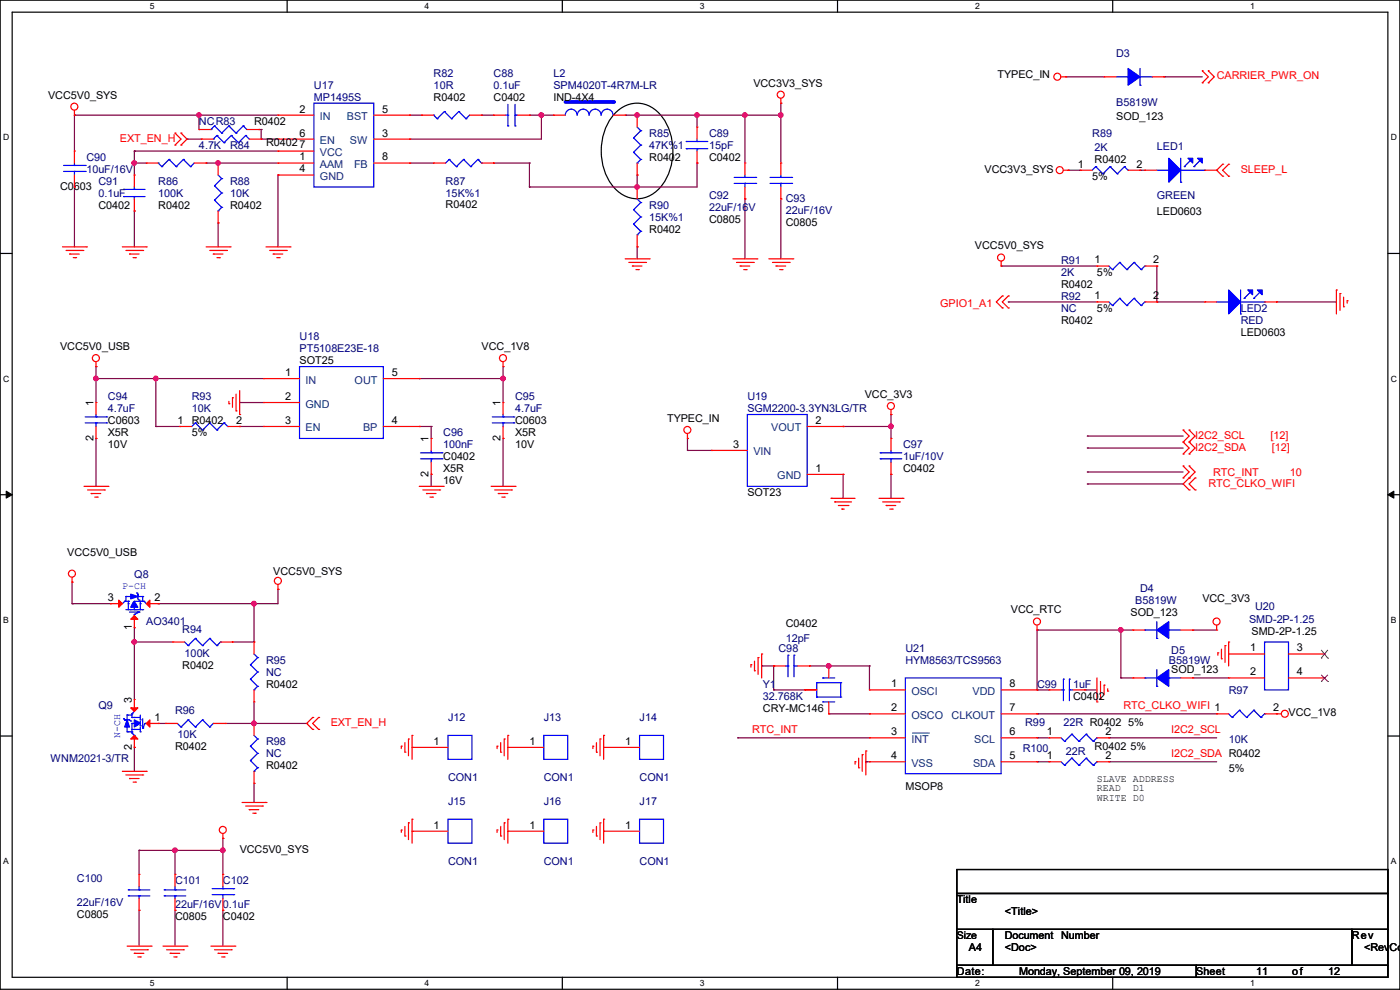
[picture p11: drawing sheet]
<svg xmlns="http://www.w3.org/2000/svg" width="297mm" height="210mm" viewBox="0 0 297 210" stroke-linecap="round" stroke-linejoin="round" font-family="sans-serif">
<path d="M0 0h297v209.8h-297zM2.6 2.6h291.8v204.7h-291.8z" fill="none" stroke="#000" stroke-width=".25"/>
<g fill="#fff">
<path d="M31.7 .3h1v2h-1z"/>
<path d="M31.7 207.6h1v1.9h-1z"/>
</g>
<path d="M60.9 0v2.6M60.9 207.3v2.5" fill="none" stroke="#000" stroke-width=".25"/>
<g fill="#fff">
<path d="M90.1 .3h1v2h-1z"/>
<path d="M90.1 207.6h1v1.9h-1z"/>
</g>
<path d="M119.3 0v2.6M119.3 207.3v2.5" fill="none" stroke="#000" stroke-width=".25"/>
<g fill="#fff">
<path d="M148.5 .3h.9v2h-.9z"/>
<path d="M148.5 207.6h.9v1.9h-.9z"/>
</g>
<path d="M177.7 0v2.6M177.7 207.3v2.5" fill="none" stroke="#000" stroke-width=".25"/>
<g fill="#fff">
<path d="M206.8 .3h1v2h-1z"/>
<path d="M206.8 207.6h1v1.9h-1z"/>
</g>
<path d="M236.1 0v2.6M236.1 207.3v2.5" fill="none" stroke="#000" stroke-width=".25"/>
<g fill="#fff">
<path d="M265.2 .3h1v2h-1z"/>
<path d="M265.2 207.6h1v1.9h-1z"/>
<path d="M.7 28.2h1.2v1.9h-1.2z"/>
<path d="M295.1 28.2h1.2v1.9h-1.2z"/>
<path d="M.7 79.3h1.2v2h-1.2z"/>
<path d="M295.1 79.3h1.2v2h-1.2z"/>
</g>
<path d="M0 53.8h2.6M294.4 53.8h2.6" fill="none" stroke="#000" stroke-width=".25"/>
<g fill="#fff">
<path d="M.7 130.5h1.2v2h-1.2z"/>
<path d="M295.1 130.5h1.1v2h-1.1z"/>
</g>
<path d="M0 104.9h2.6M294.4 104.9h2.6" fill="none" stroke="#000" stroke-width=".25"/>
<path d="M1.3 104.2l1.3 .7-1.3 .8zM294.4 104.9l1.3-.7v1.5z" fill="#000" stroke="#000" stroke-width=".21"/>
<g fill="#fff">
<path d="M.7 181.7h1.2v2h-1.2z"/>
<path d="M295.1 181.7h1.1v2h-1.1z"/>
</g>
<path d="M130.5 24a6.3 6.3 0 0 1 10 .9 12.5 12.5 0 0 1-.7 15.2 6.3 6.3 0 0 1-10-.9 12.5 12.5 0 0 1 .7-15.2zM0 156.1h2.6M294.4 156.1h2.6M203 184.4h91.4v5.1h-91.4zM203 189.5h91.4v7.6h-91.4zM203 197.1h7.6v7.7h-7.6zM210.6 197.1h76.2v7.7h-76.2zM286.8 197.1h7.6v7.7h-7.6zM203 204.8h50.8v2.5h-50.8zM253.8 204.8h40.6v2.5h-40.6z" fill="none" stroke="#000" stroke-width=".25"/>
<g fill="none" stroke="#800040" stroke-width=".25">
<path d="M226.1 16.3h.1M226.1 16.3h8.1M246.9 16.3h.1M246.9 16.3h8.2M15.8 24.4h.1M15.8 39.7h.1M15.8 24.4v7.6M15.8 39.7v12.7M15.8 24.4h43.2M28.5 32h.1M28.5 34.6h.1M28.5 34.6h2.5"/>
<path d="M28.5 32h30.5M28.5 32v5.1M39.7 29.5h.1M39.7 29.5h3M42.2 24.4h.1M42.2 24.4v3.1M43.7 34.6h.1M43.7 34.6h15.3M46.3 34.6h.1M54.9 27.5h.1M54.9 27.5h.5M55.4 27.5h.1"/>
<path d="M55.4 29.5h.1M55.4 29.5h3.6M55.4 27.5v2M59 37.1h.1M59 37.1v15.3M86.9 34.6h.1M86.9 29.5h.1M86.9 24.4h.1M86.9 24.4h2.6M86.9 34.6h5.1M102.2 24.4h.1M102.2 24.4h2.5"/>
<path d="M104.7 34.6h.1M104.7 34.6h7.6M112.3 34.6h.1M112.3 39.7h.1M112.3 24.4h.1M112.3 24.4h5.1M112.3 34.6v5.1M114.9 24.4h.1M114.9 24.4v5.1h-28M132.6 24.4h.1M132.6 24.4h33.1M135.2 24.4h.1"/>
<path d="M135.2 37.1h.1M135.2 39.7h.1M135.2 37.1v2.6M147.9 24.4h.1M147.9 34.6h.1M147.9 34.6v5.1h-35.6M147.9 24.4v2.6M158 24.4h.1M158 24.4v10.2M165.7 24.4h.1M165.7 21.9h.1M165.7 21.9v12.7"/>
<path d="M226.6 36.1h.1M226.6 36.1h2.6M241.9 36.1h.1M241.9 36.1h1M28.5 44.7h.1M28.5 44.7v7.7M46.3 47.3h.1M46.3 47.3v5.1M135.2 52.4h.1M135.2 52.4v2.5M158 42.2h.1M158 42.2v12.7"/>
<path d="M165.7 42.2h.1M165.7 42.2v12.7M212.4 56.4h.1M212.4 56.4h20.3M245.4 56.4h.1M245.4 56.4v7.7M20.4 77.8h.1M20.4 77.8v7.6M106.7 77.8h.1M106.7 77.8v7.6M213.9 64.1h.1M213.9 64.1h18.8"/>
<path d="M245.4 64.1h.1M245.4 64.1h10.2M270.8 64.1h.1M270.8 64.1h12.7M20.4 80.3h.1M20.4 93h.1M20.4 93v10.2M20.4 80.3h35.5M33.1 90.5h.1M33.1 80.3h.1M33.1 90.5h5M33.1 80.3v10.2"/>
<path d="M50.8 90.5h.1M50.8 85.4h.1M50.8 90.5h5.1M50.8 85.4h5.1M88.9 90.5h.1M88.9 80.3h.1M88.9 90.5h2.6M88.9 80.3h17.8M91.5 90.5h.1M91.5 90.5v2.5M106.7 93h.1M106.7 80.3h.1"/>
<path d="M106.7 93v10.2M145.8 95.5h.1M145.8 93h.1M145.8 95.5h5.1M145.8 93v2.5M178.9 90.5h.1M178.9 90.5h10.1M189 87.9h.1M189 90.5h.1M189 87.9v5.1M230.7 92.5h.1M230.7 95h.1"/>
<path d="M230.7 92.5h20.3M230.7 95h20.3M91.5 100.6h.1M91.5 100.6v2.6M178.9 100.6h.1M178.9 100.6v5.1M189 100.6h.1M189 100.6v5.1M230.7 100.1h.1M230.7 102.7h.1M230.7 100.1h20.3M230.7 102.7h20.3"/>
<path d="M15.3 123.5h.1M15.3 128.1h.1M15.3 128.1h8.1M15.3 123.5v4.6M28.5 136.2h.1M28.5 133.1h.1M28.5 133.1v15.3M28.5 136.2h8.1M33.6 128.1h.1M49.3 136.2h.1M53.9 128.1h.1M53.9 128.1v8.1h-4.6"/>
<path d="M59 125h.1M59 125v3.1h-25.4M220 133.6h.1M220 133.6v12.7M220 133.6h20.3M237.8 133.6h.1M237.8 133.6v10.2M253 133.6h.1M253 133.6h5.1M28.5 158.5h.1M28.5 158.5v5.1M33.6 153.5h.1"/>
<path d="M33.6 153.5h1.5M47.8 153.5h17.3M53.9 153.5h.1M53.9 148.9v4.6M65.1 153.5h.1M156.5 156.5h.1M156.5 156.5h27.9M161.6 141.3h.1M161.6 141.3h2.5M164.1 146.3h.1M164.1 141.3h.1M164.1 146.3h6.6"/>
<path d="M164.1 141.3v5M171.7 141.3h.1M171.7 141.3h12.7M175.8 141.3h.1M175.8 151.4h.1M175.8 151.4h8.6M184.4 141.3h.1M184.4 141.3v5M220 146.3h.1M220 156.5h.1M220 151.4h.1M220 146.3h2.5"/>
<path d="M220 151.4h38.1M220 156.5h2.5M230.2 146.3h.1M230.2 146.3h2.5M235.2 156.5h.1M235.2 156.5h22.9M237.8 143.8h.1M237.8 143.8h2.5M253 143.8h.1M253 143.8h7.6M47.3 177.8h.1M47.3 177.8v7.7"/>
<path d="M53.9 166.2h.1M53.9 166.2v4M183.7 161.6h.1M183.7 161.6v.2M183.7 161.6h.7M220 161.6h.1M220 161.6h2.5M235.2 161.6h.1M235.2 161.6h22.9M29.5 193.1h.1M29.5 180.4h.1M29.5 180.4v5.1"/>
<path d="M29.5 193.1v7.6M29.5 180.4h17.8M37.1 193.1h.1M37.1 180.4h.1M37.1 180.4v5.1M37.1 193.1v7.6M47.3 193.1h.1M47.3 180.4h.1M47.3 193.1v7.6"/>
</g>
<g fill="#f0f" stroke="#f0f" stroke-width=".25">
<circle cx="47.3" cy="180.4" r=".49"/>
<circle cx="37.1" cy="180.4" r=".49"/>
<circle cx="42.2" cy="24.4" r=".49"/>
<circle cx="114.8" cy="24.4" r=".49"/>
<circle cx="135.1" cy="39.6" r=".49"/>
<circle cx="165.6" cy="24.4" r=".49"/>
<circle cx="135.1" cy="24.4" r=".49"/>
<circle cx="28.5" cy="34.6" r=".49"/>
<circle cx="158" cy="24.4" r=".49"/>
<circle cx="147.8" cy="24.4" r=".49"/>
<circle cx="46.2" cy="34.6" r=".49"/>
<circle cx="20.3" cy="80.3" r=".49"/>
<circle cx="106.7" cy="80.3" r=".49"/>
<circle cx="33" cy="80.3" r=".49"/>
<circle cx="53.9" cy="128" r=".49"/>
<circle cx="28.5" cy="136.2" r=".49"/>
<circle cx="53.9" cy="153.4" r=".49"/>
<circle cx="175.8" cy="141.2" r=".49"/>
<circle cx="237.8" cy="133.6" r=".49"/>
<circle cx="189" cy="90.4" r=".49"/>
</g>
<g fill="none" stroke="#f00" stroke-width=".25">
<path d="M225.1 16.3h1M226.1 16.3h.1M255.1 17.6h.1M255.1 15h.1M255.1 15l1.2 1.3-1.2 1.3M256.3 17.6h.1M256.3 15h.1M256.3 15l1.3 1.3-1.3 1.3M15.8 24.4h.1M15.8 23.4v1M37.1 30.8h.1M37.1 28.2h.1"/>
<path d="M37.1 28.2l1.3 1.3-1.3 1.3M38.4 28.2h.1M38.4 30.8h.1M38.4 28.2l1.3 1.3-1.3 1.3M165.7 21.9h.1M165.7 20.9v1M225.6 36.1h1M226.6 36.1h.1M259.4 37.4h.1M259.4 34.8h.1M259.4 34.8l-1.3 1.3 1.3 1.3M260.6 34.8h.1"/>
<path d="M260.6 37.4h.1M260.6 34.8l-1.2 1.3 1.2 1.3M13.3 52.4h5M14 53.1h3.6M14.8 53.9h.1M14.8 53.9h2M15.5 54.7h.5M16 54.7h.1M17.6 53.1h.1M18.3 52.4h.1M26 52.4h5M26.7 53.1h3.6"/>
<path d="M27.5 53.9h.1M27.5 53.9h2M28.2 54.7h.5M28.7 54.7h.1M30.3 53.1h.1M31 52.4h.1M43.7 52.4h5.1M44.5 53.1h3.5M45.3 53.9h.1M45.3 53.9h2M46 54.7h.5M46.5 54.7h.1"/>
<path d="M48 53.1h.1M48.8 52.4h.1M56.4 52.4h5.1M57.2 53.1h3.5M58 53.9h.1M58 53.9h2M58.7 54.7h.5M59.2 54.7h.1M60.7 53.1h.1M61.5 52.4h.1M132.6 54.9h5.1M133.4 55.7h3.5"/>
<path d="M134.2 56.4h.1M134.2 56.4h2M134.9 57.2h.5M135.4 57.2h.1M136.9 55.7h.1M137.7 54.9h.1M155.5 54.9h5.1M156.3 55.7h3.5M157 56.4h.1M157 56.4h2M157.8 57.2h.5M158.3 57.2h.1"/>
<path d="M159.8 55.7h.1M160.6 54.9h.1M163.1 54.9h5.1M163.9 55.7h3.5M164.6 56.4h.1M164.6 56.4h2.1M165.4 57.2h.5M165.9 57.2h.1M167.4 55.7h.1M168.2 54.9h.1M212.4 56.4h.1M212.4 55.4v1"/>
<path d="M20.4 77.8h.1M20.4 76.8v1M106.7 77.8h.1M106.7 76.8v1M212.6 65.3h.1M212.6 62.8h.1M212.6 62.8l-1.2 1.3 1.2 1.2M213.9 65.3h.1M213.9 62.8h.1M213.9 62.8l-1.3 1.3 1.3 1.2M283.5 61.5h.1M283.5 61.5v5.1"/>
<path d="M284.3 62.3h.1M284.3 62.3v3.5M285 65.1h.1M285 63v2.1M285.8 63.8h.1M285.8 63.8v.5M48.6 85.6h.1M48.6 85.1v.5M49.3 84.4h.1M49.3 84.4v2M50.1 87.2h.1M50.1 83.6v3.6"/>
<path d="M50.8 87.9h.1M50.8 82.8v5.1M145.8 93h.1M145.8 92v1M189 87.9h.1M189 86.9v1M251 98.8h.1M251 96.3h.1M251 93.8h.1M251 91.2h.1M251 98.8l1.3 1.3-1.3 1.3M251 93.8l1.3 1.2-1.3 1.3"/>
<path d="M251 91.2l1.3 1.3-1.3 1.3M252.3 98.8h.1M252.3 96.3h.1M252.3 93.8h.1M252.3 91.2h.1M252.3 98.8l1.2 1.3-2.5 2.6 1.3 1.2M252.3 93.8l1.2 1.2-1.2 1.3M252.3 91.2l1.2 1.3-1.2 1.3M17.8 103.2h5.1M18.6 103.9h3.5M19.3 104.7h.1M19.3 104.7h2.1"/>
<path d="M20.1 105.5h.5M20.6 105.5h.1M22.1 103.9h.1M22.9 103.2h.1M88.9 103.2h5.1M89.7 103.9h3.6M90.5 104.7h.1M90.5 104.7h2M91.2 105.5h.5M91.7 105.5h.1M93.3 103.9h.1M94 103.2h.1"/>
<path d="M104.2 103.2h5.1M104.9 103.9h3.6M105.7 104.7h.1M105.7 104.7h2M106.5 105.5h.5M107 105.5h.1M108.5 103.9h.1M109.3 103.2h.1M176.3 105.7h.1M176.3 105.7h5.1M177.1 106.5h.1M177.1 106.5h3.5"/>
<path d="M177.8 107.2h2.1M178.6 108h.1M178.6 108h.5M179.9 107.2h.1M186.5 105.7h5.1M187.2 106.5h3.6M188 107.2h.1M188 107.2h2M188.8 108h.5M189.3 108h.1M190.8 106.5h.1M191.6 105.7h.1"/>
<path d="M251 101.4h.1M252.3 101.4h.1M252.3 103.9h.1M253.5 101.4h.1M253.5 103.9h.1M253.5 101.4l-1.2 1.3 1.2 1.2M15.3 123.5h.1M15.3 122.5v1M59 125h.1M59 124v1M160.8 139.5h.1M160.8 139.5v3.5"/>
<path d="M161.6 138.7h.1M161.6 138.7v5.1M220 133.6h.1M220 132.6v1M258.1 133.6h.1M258.1 132.6v1M258.4 138.5h.1M258.4 138.5v.5M259.1 139.7h.1M259.1 137.7v2M259.9 136.9h.1M259.9 136.9v3.6"/>
<path d="M260.6 136.2h.1M260.6 136.2v5.1M66.3 154.7h.1M66.3 152.2h.1M66.3 152.2l-1.2 1.3 1.2 1.2M67.6 152.2h.1M67.6 154.7h.1M67.6 152.2l-1.3 1.3 1.3 1.2M85.1 158.3h.1M85.1 158.3v.5M85.9 159.6h.1M85.9 157.5v2.1"/>
<path d="M86.7 156.8h.1M86.7 156.8v3.5M87.4 156h.1M87.4 156v5.1M105.5 158.3h.1M105.5 158.3v.5M106.2 159.6h.1M106.2 157.5v2.1M107 156.8h.1M107 156.8v3.5M107.7 156h.1M107.7 156v5.1"/>
<path d="M125.8 158.3h.1M125.8 158.3v.5M126.5 159.6h.1M126.5 157.5v2.1M127.3 156.8h.1M127.3 156.8v3.5M128.1 156h.1M128.1 156v5.1M159.3 141h.1M159.3 141v.5M160.1 142.3h.1M160.1 140.3v2"/>
<path d="M183.7 159.3h.1M183.7 159.3v5.1M232.7 148.9h.1M232.7 143.8v5.1M233.5 148.1h.1M233.5 144.6v3.5M234.2 145.3h.1M234.2 145.3v2.1M235 146.6h.1M235 146.1v.5M270.8 151.4h.1M270.8 151.4h1"/>
<path d="M26 163.6h5M26.7 164.4h3.6M27.5 165.1h.1M27.5 165.1h2M28.2 165.9h.5M28.7 165.9h.1M30.3 164.4h.1M31 163.6h.1M47.3 177.8h.1M47.3 176.8v1M51.4 170.2h5M52.1 171h3.6"/>
<path d="M52.9 171.7h.1M52.9 171.7h2M53.6 172.5h.5M54.1 172.5h.1M55.7 171h.1M56.4 170.2h.1M85.1 176.1h.1M85.1 176.1v.5M85.9 177.3h.1M85.9 175.3v2M86.7 174.5h.1M86.7 174.5v3.6"/>
<path d="M87.4 173.8h.1M87.4 173.8v5.1M105.5 176.1h.1M105.5 176.1v.5M106.2 177.3h.1M106.2 175.3v2M107 174.5h.1M107 174.5v3.6M107.7 173.8h.1M107.7 173.8v5.1M125.8 176.1h.1M125.8 176.1v.5"/>
<path d="M126.5 177.3h.1M126.5 175.3v2M127.3 174.5h.1M127.3 174.5v3.6M128.1 173.8h.1M128.1 173.8v5.1M181.4 161.6h.1M181.4 161.6v.5M182.2 162.9h.1M182.2 160.8v2.1M182.9 160.1h.1M182.9 160.1v3.5"/>
<path d="M27 200.7h5M27.7 201.5h3.6M28.5 202.2h.1M28.5 202.2h2M29.3 203h.5M29.8 203h.1M31.3 201.5h.1M32 200.7h.1M34.6 200.7h5.1M35.3 201.5h3.6M36.1 202.2h.1M36.1 202.2h2"/>
<path d="M36.9 203h.5M37.4 203h.1M38.9 201.5h.1M39.7 200.7h.1M44.7 200.7h5.1M45.5 201.5h3.6M46.3 202.2h.1M46.3 202.2h2M47 203h.5M47.5 203h.1M49.1 201.5h.1M49.8 200.7h.1"/>
<circle cx="224.3" cy="16.3" r=".74"/>
<circle cx="15.8" cy="22.6" r=".74"/>
<circle cx="165.6" cy="20.1" r=".74"/>
<circle cx="224.8" cy="36.1" r=".74"/>
<circle cx="212.4" cy="54.6" r=".74"/>
<circle cx="20.3" cy="76" r=".74"/>
<circle cx="106.7" cy="76" r=".74"/>
<circle cx="145.8" cy="91.2" r=".74"/>
<circle cx="189" cy="86.1" r=".74"/>
<circle cx="15.3" cy="121.7" r=".74"/>
<circle cx="58.9" cy="123.2" r=".74"/>
<circle cx="220" cy="131.8" r=".74"/>
<circle cx="258.1" cy="131.8" r=".74"/>
<circle cx="272.6" cy="151.4" r=".74"/>
<circle cx="47.3" cy="176" r=".74"/>
</g>
<path d="M119.9 24.4a1.25 1.25 0 0 1 1.3-1.2 1.25 1.25 0 0 1 1.2 1.2M122.5 24.4a1.25 1.25 0 0 1 1.2-1.2 1.25 1.25 0 0 1 1.3 1.2M125 24.4a1.25 1.25 0 0 1 1.3-1.2 1.25 1.25 0 0 1 1.2 1.2M127.6 24.4a1.25 1.25 0 0 1 1.2-1.2 1.25 1.25 0 0 1 1.2 1.2" fill="none" stroke="#00f" stroke-width=".25"/>
<path d="M119.9 21.6h10.2" fill="none" stroke="#00f" stroke-width=".76"/>
<circle cx="130.1" cy="21.6" r=".38" fill="#00f"/>
<g fill="none" stroke="#f00" stroke-width=".25">
<path d="M234.2 16.3h.1M234.2 16.3h2.6M244.4 16.3h2.5M246.9 16.3h.1M15.8 32h.1M15.8 39.7h.1M15.8 32v2.6M15.8 37.1v2.6M28.5 37.1h.1M28.5 37.1v2.6M31 34.6h.1M31 34.6h2.6"/>
<path d="M41.2 34.6h2.5M42.2 27.5h.1M42.2 27.5h2.5M42.7 29.5h.1M42.7 29.5h2.6M43.7 34.6h.1M46.3 34.6h.1M46.3 34.6v2.5M52.4 27.5h2.5M52.9 29.5h2.5M54.9 27.5h.1M55.4 29.5h.1"/>
<path d="M59 24.4h.1M59 29.5h.1M59 32h.1M59 34.6h.1M59 37.1h.1M59 24.4h7.6M59 29.5h7.6M59 32h7.6M59 34.6h7.6M59 37.1h7.6M79.3 24.4h7.6M79.3 29.5h7.6"/>
<path d="M79.3 34.6h7.6M86.9 34.6h.1M86.9 29.5h.1M86.9 24.4h.1M89.5 24.4h.1M89.5 24.4h2.5M92 34.6h.1M92 34.6h2.5M99.6 24.4h2.6M102.2 24.4h.1M102.2 34.6h2.5M104.7 34.6h.1"/>
<path d="M104.7 24.4h.1M104.7 24.4h2.5M109.8 24.4h2.5M112.3 24.4h.1M117.4 24.4h.1M117.4 24.4h2.5M130.1 24.4h2.5M132.6 24.4h.1M135.2 39.7h.1M135.2 24.4h.1M135.2 37.1h.1M135.2 24.4v2.6"/>
<path d="M135.2 34.6v2.5M135.2 39.7v2.5M147.9 34.6h.1M147.9 27h.1M147.9 27v2.5M147.9 32v2.6M158 34.6h.1M158 34.6v2.5M158 39.7v2.5M165.7 34.6h.1M165.7 34.6v2.5M165.7 39.7v2.5"/>
<path d="M229.2 36.1h.1M229.2 36.1h2.5M239.3 36.1h2.6M241.9 36.1h.1M242.9 36.1h.1M242.9 36.1h2.5M255.6 36.1h2.5M258.1 36.1h.1M28.5 44.7h.1M28.5 42.2v2.5M46.3 47.3h.1M46.3 44.7v2.6"/>
<path d="M135.2 52.4h.1M135.2 49.8v2.6M158 42.2h.1M165.7 42.2h.1M232.7 56.4h.1M232.7 56.4h2.5M242.9 56.4h2.5M245.4 56.4h.1M232.7 64.1h.1M232.7 64.1h2.5M242.9 64.1h2.5M245.4 64.1h.1"/>
<path d="M255.6 64.1h.1M255.6 64.1h2.5M268.3 64.1h2.5M270.8 64.1h.1M20.4 85.4h.1M20.4 93h.1M20.4 85.4v2.5M20.4 90.5v2.5M38.1 90.5h.1M38.1 90.5h2.6M48.3 90.5h2.5M50.8 90.5h.1"/>
<path d="M55.9 80.3h.1M55.9 85.4h.1M55.9 90.5h.1M55.9 90.5h7.6M55.9 80.3h7.6M55.9 85.4h7.6M81.3 90.5h7.6M81.3 80.3h7.6M88.9 90.5h.1M88.9 80.3h.1M91.5 93h.1M91.5 93v2.5"/>
<path d="M91.5 98.1v2.5M106.7 85.4h.1M106.7 93h.1M106.7 85.4v2.5M106.7 90.5v2.5M150.9 95.5h.1M150.9 95.5h7.6M171.2 90.5h7.7M178.9 90.5h.1M189 93h.1M189 93v2.5M189 98.1v2.5"/>
<path d="M91.5 100.6h.1M171.2 100.6h7.7M178.9 100.6h.1M189 100.6h.1M23.4 128.1h.1M23.4 128.1h2.6M28.5 133.1h.1M28.5 130.6v2.5M31 128.1h2.6M33.6 128.1h.1M36.6 136.2h.1M36.6 136.2h2.6"/>
<path d="M46.8 136.2h2.5M49.3 136.2h.1M53.9 136.2h.1M53.9 136.2v2.5M240.3 133.6h.1M240.3 133.6h2.6M250.5 133.6h2.5M253 133.6h.1M260.6 138.7h.1M260.6 138.7h7.7M273.3 138.7h7.7M281 138.7h.1"/>
<path d="M28.5 148.4h.1M28.5 158.5h.1M28.5 148.4v2.5M28.5 156v2.5M31 153.5h2.6M33.6 153.5h.1M35.1 153.5h.1M35.1 153.5h2.5M45.3 153.5h2.5M47.8 153.5h.1M53.9 148.9h.1M53.9 153.5h.1"/>
<path d="M53.9 146.3v2.6M53.9 153.5v2.5M87.4 158.5h.1M87.4 158.5h7.6M107.7 158.5h.1M107.7 158.5h7.7M128.1 158.5h.1M128.1 158.5h7.6M164.1 141.3h.1M164.1 141.3h2.6M169.2 141.3h2.5M170.7 146.3h.1"/>
<path d="M170.7 146.3h2.6M171.7 141.3h.1M175.8 141.3h.1M175.8 151.4h.1M175.8 141.3v2.5M175.8 148.9v2.5M184.4 146.3h.1M184.4 151.4h.1M184.4 156.5h.1M184.4 146.3h7.7M184.4 151.4h7.7M184.4 156.5h7.7"/>
<path d="M212.4 146.3h7.6M212.4 151.4h7.6M212.4 156.5h7.6M220 156.5h.1M220 151.4h.1M220 146.3h.1M222.5 146.3h.1M222.5 156.5h.1M222.5 146.3h2.6M222.5 156.5h2.6M227.6 146.3h2.6M230.2 146.3h.1"/>
<path d="M232.7 156.5h2.5M235.2 156.5h.1M240.3 143.8h.1M240.3 143.8h2.6M250.5 143.8h2.5M253 143.8h.1M258.1 151.4h.1M258.1 151.4h2.5M260.6 143.8h.1M260.6 143.8h7.7M268.3 151.4h2.5M270.8 151.4h.1"/>
<path d="M273.3 143.8h7.7M281 143.8h.1M53.9 166.2h.1M53.9 163.6v2.6M87.4 176.3h.1M87.4 176.3h7.6M107.7 176.3h.1M107.7 176.3h7.7M128.1 176.3h.1M128.1 176.3h7.6M184.4 161.6h.1M184.4 161.6h7.7"/>
<path d="M212.4 161.6h7.6M220 161.6h.1M222.5 161.6h.1M222.5 161.6h2.6M232.7 161.6h2.5M235.2 161.6h.1M29.5 193.1h.1M29.5 185.5h.1M29.5 185.5v2.5M29.5 190.5v2.6M37.1 193.1h.1M37.1 185.5h.1"/>
<path d="M37.1 185.5v2.5M37.1 190.5v2.6M47.3 185.5h.1M47.3 193.1h.1M47.3 185.5v2.5M47.3 190.5v2.6"/>
</g>
<g fill="none" stroke="#00f" stroke-width=".25">
<path d="M236.8 16.3h2.5M239.3 16.3h.1M241.9 18.1h.1M241.9 14.5v3.6M241.9 16.3h2.5M244.4 16.3h.1M13.5 36.4h4.6M13.5 35.1h4.6M15.8 35.1h.1M15.8 36.4h.1M15.8 34.6v.5M15.8 36.4v.7"/>
<path d="M18.1 36.4h.1M18.1 35.1h.1M28.5 39.7v.5M33.6 34.6h.1M33.6 34.6l.7 .7M34.3 35.3h.1M35.9 33.8h.1M35.9 33.8l1.5 1.5M35.9 33.8l-1.6 1.5M37.4 35.3h.1M38.9 33.8h.1M38.9 33.8l1.5 1.5"/>
<path d="M38.9 33.8l-1.5 1.5M40.4 35.3h.1M41.2 34.6l-.8 .7M44.7 27.5h.1M45.3 29.5h.1M45.5 26.7h.1M45.5 39.4h.1M45.5 26.7l1.5 1.5M45.5 26.7l-.8 .8M45.5 39.4l1.5 1.5M46 28.7h.1M46 28.7l1.5 1.6"/>
<path d="M46 28.7l-.7 .8M46.3 37.1l.7 .8M47 28.2h.1M47 37.9h.1M47 37.9l-1.5 1.5M47.5 30.3h.1M48.6 26.7h.1M48.6 26.7l1.5 1.5M48.6 26.7l-1.6 1.5M49.1 28.7h.1M49.1 28.7l1.5 1.6M49.1 28.7l-1.6 1.6"/>
<path d="M50.1 28.2h.1M50.6 30.3h.1M51.6 26.7h.1M51.6 26.7l.8 .8M51.6 26.7l-1.5 1.5M52.1 28.7h.1M52.1 28.7l.8 .8M52.1 28.7l-1.5 1.6M66.6 21.9h12.7v17.8h-12.7zM92 24.4h.1M92 24.4l.8 .8M92.8 25.2h.1"/>
<path d="M94.3 23.7h.1M94.3 23.7l1.5 1.5M94.3 23.7l-1.5 1.5M95.3 33.8h.1M95.3 33.8l-.8 .8M95.3 33.8l1.5 1.5M95.8 25.2h.1M96.8 35.3h.1M97.3 23.7h.1M97.3 23.7l1.5 1.5M97.3 23.7l-1.5 1.5M98.3 33.8h.1"/>
<path d="M98.3 33.8l-1.5 1.5M98.3 33.8l1.6 1.5M98.8 25.2h.1M99.6 24.4l-.8 .8M99.9 35.3h.1M101.4 33.8h.1M101.4 33.8l-1.5 1.5M101.4 33.8l.8 .8M102.2 34.6h.1M107.2 24.4h.5M107.7 26.7h.1M107.7 24.4h.1"/>
<path d="M107.7 22.1v4.6M109.3 24.4h.1M109.3 26.7h.1M109.3 24.4h.5M109.3 22.1v4.6M134.4 29.3h.1M134.4 32.3h.1M134.4 29.3l1.5 1.5M134.4 32.3l1.5 1.5M135.2 34.6h.1M135.2 27l.7 .7M135.9 27.7h.1"/>
<path d="M135.9 30.8h.1M135.9 33.8h.1M135.9 27.7l-1.5 1.6M135.9 30.8l-1.5 1.5M135.9 33.8l-.7 .8M145.6 30h.1M145.6 31.5h.1M145.6 30h4.6M145.6 31.5h4.6M147.9 31.5h.1M147.9 30h.1M147.9 29.5v.5"/>
<path d="M147.9 31.5v.5M155.7 38.9h4.6M155.7 37.6h4.6M158 37.6h.1M158 38.9h.1M158 37.1v.5M158 38.9v.8M160.3 38.9h.1M160.3 37.6h.1M163.4 38.9h4.5M163.4 37.6h4.5M165.7 37.6h.1"/>
<path d="M165.7 38.9h.1M165.7 37.1v.5M165.7 38.9v.8M167.9 38.9h.1M167.9 37.6h.1M232.5 35.3h.1M232.5 35.3l-.8 .8M232.5 35.3l1.5 1.6M234 36.9h.1M235.5 35.3h.1M235.5 35.3l-1.5 1.6M235.5 35.3l1.5 1.6"/>
<path d="M237 36.9h.1M238.5 35.3h.1M238.5 35.3l-1.5 1.6M238.5 35.3l.8 .8M239.3 36.1h.1M245.4 36.1h2.5M247.9 36.1h.1M250.5 38.7h.1M250.5 33.6v5.1M250.5 36.1h5.1M251.2 35.3h.1M252.5 34.1l-1.3 1.2"/>
<path d="M253.3 35.3h.1M254.6 34.1l-1.3 1.2M255.6 36.1h.1M26.2 40.2h.1M26.2 41.7h.1M26.2 40.2h4.6M26.2 41.7h4.6M28.5 41.7h.1M28.5 40.2h.1M28.5 41.7v.5M45.5 42.5h.1M45.5 42.5l1.5 1.5"/>
<path d="M46.3 44.7h.1M47 40.9h.1M47 44h.1M47 40.9l-1.5 1.6M47 44l-.7 .7M134.4 44.5h.1M134.4 47.5h.1M134.4 44.5l1.5 1.5M134.4 47.5l1.5 1.6M135.2 49.8h.1M135.2 42.2l.7 .8M135.9 43h.1"/>
<path d="M135.9 46h.1M135.9 49.1h.1M135.9 43l-1.5 1.5M135.9 46l-1.5 1.5M135.9 49.1l-.7 .7M235.2 56.4l.8 .8M236 57.2h.1M237.5 55.7h.1M237.5 55.7l-1.5 1.5M237.5 55.7l1.6 1.5M239.1 57.2h.1M240.6 55.7h.1"/>
<path d="M240.6 55.7l-1.5 1.5M240.6 55.7l1.5 1.5M242.1 57.2h.1M242.9 56.4h.1M242.9 56.4l-.8 .8M63.5 77.8h17.8v15.2h-17.8zM235.2 64.1l.8 .7M236 64.8h.1M237.5 63.3h.1M237.5 63.3l-1.5 1.5M237.5 63.3l1.6 1.5M239.1 64.8h.1"/>
<path d="M240.6 63.3h.1M240.6 63.3l-1.5 1.5M240.6 63.3l1.5 1.5M242.1 64.8h.1M242.9 64.1h.1M242.9 64.1l-.8 .7M258.1 64.1h2.5M260.6 64.1h.1M263.2 66.6h.1M263.2 61.5v5.1M263.2 64.1h5.1M263.9 63.3h.1"/>
<path d="M265.2 62l-1.3 1.3M266 63.3h.1M267.3 62l-1.3 1.3M268.3 64.1h.1M18.1 89.7h4.5M18.1 88.4h4.5M20.4 88.4h.1M20.4 89.7h.1M20.4 87.9v.5M20.4 89.7v.8M22.6 89.7h.1M22.6 88.4h.1"/>
<path d="M41.4 89.7h.1M41.4 89.7l-.7 .8M41.4 89.7l1.6 1.5M43 91.2h.1M44.5 89.7h.1M44.5 89.7l-1.5 1.5M44.5 89.7l1.5 1.5M46 91.2h.1M47.5 89.7h.1M47.5 89.7l-1.5 1.5M47.5 89.7l.8 .8M48.3 90.5h.1"/>
<path d="M89.2 97.3h4.6M89.2 96.1h4.6M91.5 96.1h.1M91.5 97.3h.1M91.5 95.5v.6M91.5 97.3v.8M93.8 97.3h.1M93.8 96.1h.1M104.4 89.7h4.6M104.4 88.4h4.6M106.7 88.4h.1M106.7 89.7h.1"/>
<path d="M106.7 87.9v.5M106.7 89.7v.8M109 89.7h.1M109 88.4h.1M158.5 87.9h12.7v15.3h-12.7zM186.7 97.3h.1M186.7 96.1h.1M186.7 97.3h4.6M186.7 96.1h4.6M189 96.1h.1M189 97.3h.1M189 95.5v.6"/>
<path d="M189 97.3v.8M26.5 127.6h.1M26.5 127.6l-.5 .5M26.5 127.6h.7M26.7 126.5h.1M26.7 129.3h1M26.7 126.5v1.1M26.7 126.5h3.6M27.2 128.1h.1M27.2 127.6h.1M27.2 127.6v1.7M27.5 129.8h2"/>
<path d="M27.7 129.3h.1M28 129.3h1M28.5 130.3h.1M28.5 129.3h.1M28.5 127.6h2M28.5 128.6v.7M28.5 130.3v.3M29 129.3h.1M29 125.8l.3 .2v1l.2 .3M29 125.8h.1M29.3 129.8h.1M29.3 129.3h1"/>
<path d="M29.5 129.8h.1M29.5 127.3h.1M29.5 129.8l-1 .5M29.8 128.1h.1M29.8 127.6h.1M29.8 127.6v1.7M30.3 129.3h.1M30.3 127.6h.1M30.3 126.5h.1M30.3 126.5v1.1M30.5 127.6h.1M30.5 127.6l.5 .5"/>
<path d="M31 128.1h.1M39.2 136.2l.7 .7M39.9 136.9h.1M41.4 135.4h.1M41.4 135.4l-1.5 1.5M41.4 135.4l1.6 1.5M43 136.9h.1M44.5 135.4h.1M44.5 135.4l1.5 1.5M44.5 135.4l-1.5 1.5M46 136.9h.1M46.8 136.2h.1"/>
<path d="M46.8 136.2l-.8 .7M53.9 138.7l.8 .8M54.7 139.5h.1M54.7 139.5l-1.6 1.5M167.2 139h.1M167.2 139v4.6M168.4 139h.1M168.4 139v4.6M242.9 133.6h.1M242.9 133.6h2.5M245.4 135.4h.1M245.4 131.9v3.5"/>
<path d="M247.9 133.6h.1M247.9 133.6h2.6M268.3 136.2h5v10.1h-5zM26.2 152.4h.1M26.2 152.4l.3 .3M26.5 152.7h.1M26.5 152.7h1M27 151.7h.1M27 155.2h.1M27 151.7h1M27 155.2h1M27 151.7v3.5"/>
<path d="M27.5 152.7l.2 .3M27.7 153h.1M28 151.4h.1M28 152.2h.1M28 153.5h.1M28 154.7h.1M28 155.5h.1M28 155.2h.1M28 152.2h1.8M28 154.7h1.8M28 155.5l.5 .5M28 153.5h.5"/>
<path d="M28 151.4v.8M28 153.5v2M28.5 152.2h.1M28.5 154.7h.1M28.5 156h.1M28.5 150.9l-.5 .5M29.8 152.7h.1M29.8 155.2h.1M29.8 154h.1M29.8 151.7v1M29.8 153v1M29.8 154.2v1"/>
<path d="M30.3 154.2h.1M30.3 154.5h.1M30.3 152.4v2.1M30.8 153.5h.1M30.8 153.5h.2M30.8 153.5l-.5 1M37.6 153.5l.8 .7M38.4 154.2h.1M39.9 152.7h.1M39.9 152.7l-1.5 1.5M39.9 152.7l1.5 1.5M41.4 154.2h.1"/>
<path d="M43 152.7h.1M43 152.7l-1.6 1.5M43 152.7l1.5 1.5M44.5 154.2h.1M45.3 153.5h.1M45.3 153.5l-.8 .7M53.1 141h.1M53.1 144.1h.1M53.1 158.3h.1M53.1 141l1.6 1.5M53.1 144.1l1.6 1.5M53.1 158.3l1.6 1.5"/>
<path d="M53.9 146.3h.1M53.9 156l.8 .8M54.7 142.5h.1M54.7 145.6h.1M54.7 156.8h.1M54.7 159.8h.1M54.7 142.5l-1.6 1.6M54.7 145.6l-.8 .7M54.7 156.8l-1.6 1.5M54.7 159.8l-1.6 1.5M95 156h5.1v5.1h-5.1zM115.4 156h5v5.1h-5z"/>
<path d="M135.7 156h5.1v5.1h-5.1zM166.7 141.3h.5M167.2 141.3h.1M168.4 141.3h.1M168.4 141.3h.8M173.3 144.8h.1M173.3 147.9h.1M173.3 144.8h5.1M173.3 144.8v3.1M173.3 147.9h5.1M174.5 143.8h.1M174.5 148.9h.1"/>
<path d="M174.5 143.8h2.6M174.5 148.9h2.6M178.4 147.9h.1M178.4 144.8h.1M178.4 144.8v3.1M192.1 143.8h20.3v20.3h-20.3zM225.1 146.3h.5M225.1 156.5l.7 .8M225.6 146.3h.1M225.6 144.1h.1M225.6 144.1v4.5M225.8 157.3h.1"/>
<path d="M226.9 144.1h.1M226.9 146.3h.1M226.9 146.3h.7M226.9 144.1v4.5M227.4 155.7h.1M227.4 155.7l-1.6 1.6M227.4 155.7l1.5 1.6M228.9 157.3h.1M230.4 155.7h.1M230.4 155.7l-1.5 1.6M230.4 155.7l1.5 1.6M231.9 157.3h.1"/>
<path d="M232.7 156.5h.1M232.7 156.5l-.8 .8M242.9 143.8h.1M242.9 143.8h2.5M245.4 145.6h.1M245.4 142v3.6M247.9 143.8h.1M247.9 143.8h2.6M260.6 151.4l.8 .8M261.4 152.2h.1M262.9 150.7h.1M262.9 150.7l-1.5 1.5"/>
<path d="M262.9 150.7l1.6 1.5M264.5 152.2h.1M266 150.7h.1M266 150.7l-1.5 1.5M266 150.7l1.5 1.5M267.5 152.2h.1M268.3 151.4h.1M268.3 151.4l-.8 .8M53.1 161.3h.1M53.1 161.3l1.6 1.6M53.9 163.6h.1M54.7 162.9h.1"/>
<path d="M54.7 162.9l-.8 .7M95 173.8h5.1v5.1h-5.1zM115.4 173.8h5v5.1h-5zM135.7 173.8h5.1v5.1h-5.1zM225.1 161.6l.7 .7M225.8 162.3h.1M227.4 160.8h.1M227.4 160.8l-1.6 1.5M227.4 160.8l1.5 1.5M228.9 162.3h.1M230.4 160.8h.1M230.4 160.8l-1.5 1.5"/>
<path d="M230.4 160.8l1.5 1.5M231.9 162.3h.1M232.7 161.6h.1M232.7 161.6l-.8 .7M27.2 188.8h.1M27.2 190h.1M27.2 188.8h4.6M27.2 190h4.6M29.5 190h.1M29.5 188.8h.1M29.5 188v.8M29.5 190v.5"/>
<path d="M34.8 188.8h.1M34.8 190h.1M34.8 188.8h4.6M34.8 190h4.6M37.1 190h.1M37.1 188.8h.1M37.1 188v.8M37.1 190v.5M45 189.8h4.6M45 188.5h4.6M47.3 188.5h.1M47.3 189.8h.1"/>
<path d="M47.3 188v.5M47.3 189.8v.7M49.6 189.8h.1M49.6 188.5h.1"/>
</g>
<g fill="#00f" stroke="#00f" stroke-width=".25">
<path d="M260.6 61.5l2.6 2.6-2.6 2.5z"/>
<path d="M264.7 61.5h1v1z"/>
<path d="M266.7 61.5h1.1v1z"/>
<path d="M247.9 33.6l2.6 2.5-2.6 2.6z"/>
<path d="M252 33.6h1v1z"/>
<path d="M254 33.6h1.1v1z"/>
<path d="M28.2 127.8l.3-.2 .8 1.2h-1.6z" fill-rule="evenodd"/>
<path d="M27.7 126l1.6 .5v-.5v.5l-1.6 .5z" fill-rule="evenodd"/>
<path d="M239.3 14.5l2.6 1.8-2.6 1.8z" fill-rule="evenodd"/>
<path d="M245.4 133.6l2.5-1.7v3.5z" fill-rule="evenodd"/>
<path d="M245.4 143.8l2.5-1.8v3.6z" fill-rule="evenodd"/>
<path d="M28.5 152.7l1.3 .8-1.3 .7z" fill-rule="evenodd"/>
<path d="M26.5 152.7h.5l.5 1.5h-1l.5-1.5z" fill-rule="evenodd"/>
</g>
<g fill="#f00" stroke="#f00" stroke-width=".25">
<path d="M28.5 130.6l.8 .8h-1.6z"/>
<path d="M25.2 127.3l.8 .8-.8 .7z"/>
<path d="M31 128.1l.8-.8v1.5z"/>
<path d="M31 153.5l.8-.8v1.5z"/>
<path d="M27.7 150.2h1.6l-.8 .7z"/>
<path d="M28.5 156l.8 .8h-1.6z"/>
</g>
<path d="M280.3 139.6h.1M280.3 137.9l1.4 1.7M281.7 139.6h.1M281.7 137.9l-1.4 1.7M280.3 144.6h.1M280.3 143.1l1.4 1.5M281.7 144.6h.1M281.7 143.1l-1.4 1.5" fill="none" stroke="#804000" stroke-width=".21"/>
<path d="M193.5 155.5h3.5M197 155.5h.1" fill="none" stroke="#004080" stroke-width=".21"/>
<g fill="#f0f" stroke="#f0f" stroke-width=".25">
<circle cx="47.3" cy="180.4" r=".49"/>
<circle cx="37.1" cy="180.4" r=".49"/>
<circle cx="42.2" cy="24.4" r=".49"/>
<circle cx="114.8" cy="24.4" r=".49"/>
<circle cx="135.1" cy="39.6" r=".49"/>
<circle cx="165.6" cy="24.4" r=".49"/>
<circle cx="135.1" cy="24.4" r=".49"/>
<circle cx="28.5" cy="34.6" r=".49"/>
<circle cx="158" cy="24.4" r=".49"/>
<circle cx="147.8" cy="24.4" r=".49"/>
<circle cx="46.2" cy="34.6" r=".49"/>
<circle cx="20.3" cy="80.3" r=".49"/>
<circle cx="106.7" cy="80.3" r=".49"/>
<circle cx="33" cy="80.3" r=".49"/>
<circle cx="53.9" cy="128" r=".49"/>
<circle cx="28.5" cy="136.2" r=".49"/>
<circle cx="53.9" cy="153.4" r=".49"/>
<circle cx="175.8" cy="141.2" r=".49"/>
<circle cx="237.8" cy="133.6" r=".49"/>
<circle cx="189" cy="90.4" r=".49"/>
</g>
<g font-size="2.3" fill="#000080">
<text x="92" y="16.3">R82</text>
<text x="104.7" y="16.3">C88</text>
<text x="117.4" y="16.3">L2</text>
<text x="236.8" y="12">D3</text>
<text x="66.6" y="18.9">U17</text>
<text x="66.6" y="21.4">MP1495S</text>
<text x="92" y="18.9">10R</text>
<text x="104.7" y="18.9">0.1uF</text>
<text x="117.4" y="18.9">SPM4020T-4R7M-LR</text>
<text x="236.8" y="22.4">B5819W</text>
<text x="42.2" y="26.5">NCR83</text>
<text x="137.7" y="29">R85</text>
<text x="150.4" y="29">C89</text>
<text x="231.7" y="29">R89</text>
<text x="18.3" y="34.1">C90</text>
<text x="42.2" y="31.6">4.7K</text>
<text x="48.8" y="31.6">R84</text>
<text x="137.7" y="31.6">47K%1</text>
<text x="150.4" y="31.6">15pF</text>
<text x="232.2" y="32.1">2K</text>
<text x="245.4" y="31.8">LED1</text>
<text x="18.3" y="36.7">10uF/16V</text>
<text x="20.9" y="39.2">C91</text>
<text x="20.9" y="41.7">0.1uF</text>
<text x="33.6" y="39.2">R86</text>
<text x="33.6" y="41.7">100K</text>
<text x="48.8" y="39.2">R88</text>
<text x="48.8" y="41.7">10K</text>
<text x="94.5" y="39.2">R87</text>
<text x="94.5" y="41.7">15K%1</text>
<text x="137.7" y="44.3">R90</text>
<text x="137.7" y="46.8">15K%1</text>
<text x="150.4" y="42.2">C92</text>
<text x="150.4" y="44.8">22uF/16V</text>
<text x="166.7" y="42.8">C93</text>
<text x="166.7" y="45.3">22uF/16V</text>
<text x="245.4" y="42.2">GREEN</text>
<text x="225.1" y="56">R91</text>
<text x="225.1" y="58.5">2K</text>
<text x="225.1" y="63.6">R92</text>
<text x="225.1" y="66.1">NC</text>
<text x="263.2" y="66.1">LED2</text>
<text x="263.2" y="68.7">RED</text>
<text x="63.5" y="72.2">U18</text>
<text x="63.5" y="74.8">PT5108E23E-18</text>
<text x="22.9" y="84.9">C94</text>
<text x="22.9" y="87.5">4.7uF</text>
<text x="40.7" y="84.9">R93</text>
<text x="40.7" y="87.5">10K</text>
<text x="109.3" y="84.9">C95</text>
<text x="109.3" y="87.5">4.7uF</text>
<text x="158.5" y="84.9">U19</text>
<text x="158.5" y="87.5">SGM2200-3.3YN3LG/TR</text>
<text x="94" y="92.5">C96</text>
<text x="94" y="95.1">100nF</text>
<text x="191.6" y="95.1">C97</text>
<text x="191.6" y="97.6">1uF/10V</text>
<text x="28.5" y="122.5">Q8</text>
<text x="241.9" y="125.6">D4</text>
<text x="240.8" y="128.1">B5819W</text>
<text x="266.3" y="129.4">U20</text>
<text x="31" y="132.7">AO3401</text>
<text x="38.7" y="134.2">R94</text>
<text x="166.7" y="136.2">12pF</text>
<text x="265" y="132.2">SMD-2P-1.25</text>
<text x="39.2" y="139.3">100K</text>
<text x="56.4" y="140.8">R95</text>
<text x="56.4" y="143.3">NC</text>
<text x="165.2" y="138.3">C98</text>
<text x="192.1" y="138.3">U21</text>
<text x="192.1" y="140.8">HYM8563/TCS9563</text>
<text x="248" y="140.8">B5819W</text>
<text x="248.5" y="138.8">D5</text>
<text x="161.8" y="145.9">Y1</text>
<text x="161.8" y="148.4">32.768K</text>
<text x="220" y="145.9">C99</text>
<text x="227.6" y="145.9">1uF</text>
<text x="260.7" y="147.2">R97</text>
<text x="20.9" y="150.5">Q9</text>
<text x="37.1" y="151.5">R96</text>
<text x="95" y="153">J12</text>
<text x="115.4" y="153">J13</text>
<text x="135.7" y="153">J14</text>
<text x="217.5" y="154">R99</text>
<text x="225.6" y="154">22R R0402</text>
<text x="10.7" y="161.6">WNM2021-3/TR</text>
<text x="37.6" y="156.5">10K</text>
<text x="56.4" y="158.1">R98</text>
<text x="56.4" y="160.6">NC</text>
<text x="217" y="159.6">R100</text>
<text x="226.1" y="160.1">22R</text>
<text x="260.7" y="157.6">10K</text>
<text x="95" y="165.7">CON1</text>
<text x="115.4" y="165.7">CON1</text>
<text x="135.7" y="165.7">CON1</text>
<text x="95" y="170.8">J15</text>
<text x="115.4" y="170.8">J16</text>
<text x="135.7" y="170.8">J17</text>
<text x="95" y="183.5">CON1</text>
<text x="115.4" y="183.5">CON1</text>
<text x="135.7" y="183.5">CON1</text>
<text x="16.3" y="187">C100</text>
<text x="37.1" y="187.5">C101</text>
<text x="47.3" y="187.5">C102</text>
<text x="16.3" y="192.1">22uF/16V</text>
<text x="37.1" y="192.6">22uF/16V</text>
<text x="47.3" y="192.6">0.1uF</text>
</g>
<g font-size="2.3">
<text x="211.6" y="16.6">TYPEC_IN</text>
<text x="10.2" y="20.9">VCC5V0_SYS</text>
<text x="63.5" y="23.9">2</text>
<text x="81.1" y="23.9">5</text>
<text x="92" y="21.4">R0402</text>
<text x="104.7" y="21.4">C0402</text>
<text x="117.4" y="21.4">IND-4X4</text>
<text x="159.8" y="18.4">VCC3V3_SYS</text>
<text x="53.9" y="26.5">R0402</text>
<text x="63.5" y="29">6</text>
<text x="81.1" y="29">3</text>
<text x="236.8" y="25.5">SOD_123</text>
<text x="56.4" y="31.1">R04027</text>
<text x="63.5" y="34">1</text>
<text x="81.1" y="34">8</text>
<text x="137.7" y="34.1">R0402</text>
<text x="150.4" y="34.1">C0402</text>
<text x="228.7" y="35.6">1</text>
<text x="232.2" y="34.6">R0402</text>
<text x="241.1" y="35.6">2</text>
<text x="12.7" y="40.2">C0603</text>
<text x="63.5" y="36.6">4</text>
<text x="208.8" y="36.7">VCC3V3_SYS</text>
<text x="231.7" y="38.2">5%</text>
<text x="20.9" y="44.3">C0402</text>
<text x="33.6" y="44.3">R0402</text>
<text x="48.8" y="44.3">R0402</text>
<text x="94.5" y="44">R0402</text>
<text x="150.4" y="47.3">C0805</text>
<text x="166.7" y="47.8">C0805</text>
<text x="245.4" y="45.5">LED0603</text>
<text x="137.7" y="49.4">R0402</text>
<text x="206.8" y="52.9">VCC5V0_SYS</text>
<text x="232.2" y="55.9">1</text>
<text x="232.7" y="58.5">5%</text>
<text x="244.7" y="55.9">2</text>
<text x="225.1" y="61">R0402</text>
<text x="232.2" y="63.5">1</text>
<text x="244.7" y="63.5">2</text>
<text x="225.1" y="68.7">R0402</text>
<text x="232.7" y="66.1">5%</text>
<text x="263.2" y="71.2">LED0603</text>
<text x="12.7" y="74.3">VCC5V0_USB</text>
<text x="63.5" y="77.3">SOT25</text>
<text x="102.2" y="74.3">VCC_1V8</text>
<text x="60.5" y="79.8">1</text>
<text x="83.1" y="79.8">5</text>
<text x="19.8" y="86.1" transform="rotate(-90 19.8 86.1)">1</text>
<text x="37.6" y="89.9">1</text>
<text x="50.1" y="89.9">2</text>
<text x="60.5" y="84.8">2</text>
<text x="60.5" y="89.9">3</text>
<text x="83.1" y="89.9">4</text>
<text x="106.2" y="86.1" transform="rotate(-90 106.2 86.1)">1</text>
<text x="141.5" y="89.5">TYPEC_IN</text>
<text x="173" y="89.9">2</text>
<text x="183.4" y="84.4">VCC_3V3</text>
<text x="19.8" y="93.5" transform="rotate(-90 19.8 93.5)">2</text>
<text x="22.9" y="90">C0603</text>
<text x="22.9" y="92.5">X5R</text>
<text x="22.9" y="95.1">10V</text>
<text x="40.7" y="90">R0402</text>
<text x="40.7" y="92.5">5%</text>
<text x="90.9" y="93.8" transform="rotate(-90 90.9 93.8)">1</text>
<text x="106.2" y="93.5" transform="rotate(-90 106.2 93.5)">2</text>
<text x="109.3" y="90">C0603</text>
<text x="109.3" y="92.5">X5R</text>
<text x="109.3" y="95.1">10V</text>
<text x="155.5" y="95">3</text>
<text x="90.9" y="101.1" transform="rotate(-90 90.9 101.1)">2</text>
<text x="94" y="97.6">C0402</text>
<text x="94" y="100.2">X5R</text>
<text x="173" y="100.1">1</text>
<text x="191.6" y="100.2">C0402</text>
<text x="94" y="102.7">16V</text>
<text x="158.5" y="105.2">SOT23</text>
<text x="14.3" y="117.9">VCC5V0_USB</text>
<text x="58" y="122">VCC5V0_SYS</text>
<text x="22.9" y="127.5">3</text>
<text x="32.8" y="127.5">2</text>
<text x="214.4" y="130.1">VCC_RTC</text>
<text x="239.8" y="130.6">SOD_123</text>
<text x="255.1" y="127.6">VCC_3V3</text>
<text x="27.9" y="133.6" transform="rotate(-90 27.9 133.6)">1</text>
<text x="166.7" y="132.9">C0402</text>
<text x="265.5" y="134.7">SMD-2P-1.25</text>
<text x="38.7" y="141.8">R0402</text>
<text x="248.5" y="142.8">SOD_123</text>
<text x="265.2" y="138.2">1</text>
<text x="265.2" y="143.3">2</text>
<text x="275.1" y="138.2">3</text>
<text x="275.1" y="143.3">4</text>
<text x="27.9" y="149.1" transform="rotate(-90 27.9 149.1)">3</text>
<text x="56.4" y="145.9">R0402</text>
<text x="189" y="145.8">1</text>
<text x="214.2" y="145.8">8</text>
<text x="227.6" y="148.4">C0402</text>
<text x="32.8" y="152.9">1</text>
<text x="161.8" y="151">CRY-MC146</text>
<text x="189" y="150.9">2</text>
<text x="189" y="156">3</text>
<text x="214.2" y="156">6</text>
<text x="214.2" y="150.9">7</text>
<text x="222.1" y="156">1</text>
<text x="234.5" y="156">2</text>
<text x="239.3" y="154">5%</text>
<text x="270.1" y="150.9">2</text>
<text x="273.4" y="152">VCC_1V8</text>
<text x="27.9" y="159" transform="rotate(-90 27.9 159)">2</text>
<text x="37.1" y="159.1">R0402</text>
<text x="92" y="158">1</text>
<text x="112.3" y="158">1</text>
<text x="132.6" y="158">1</text>
<text x="189" y="161">4</text>
<text x="214.2" y="161">5</text>
<text x="222.1" y="161">1</text>
<text x="232.2" y="159.1">R0402</text>
<text x="234.5" y="161">2</text>
<text x="239.8" y="159.1">5%</text>
<text x="56.4" y="163.2">R0402</text>
<text x="192.1" y="167.5">MSOP8</text>
<text x="260.7" y="163.7">5%</text>
<text x="92" y="175.8">1</text>
<text x="112.3" y="175.8">1</text>
<text x="132.6" y="175.8">1</text>
<text x="50.8" y="180.9">VCC5V0_SYS</text>
<text x="203" y="191.6">Title</text>
<text x="16.3" y="194.6">C0805</text>
<text x="37.1" y="195.2">C0805</text>
<text x="47.3" y="195.2">C0402</text>
<text x="213.2" y="194.1">&lt;Title&gt;</text>
<text x="205.5" y="201.8">A4</text>
<text x="213.1" y="199.2">Document</text>
<text x="213.2" y="201.8">&lt;Doc&gt;</text>
<text x="225.1" y="199.2">Number</text>
<text x="286.8" y="199.2">Rev</text>
<text x="289.4" y="201.8">&lt;RevCod</text>
<text x="203" y="206.8">Date:</text>
<text x="216.2" y="206.8">Monday, September 09, 2019</text>
<text x="253.8" y="206.8">Sheet</text>
<text x="266.5" y="206.8">11</text>
<text x="274.1" y="206.8">of</text>
<text x="281.7" y="206.8">12</text>
</g>
<g font-size="2.3" fill="#f00">
<text x="258.1" y="16.8">CARRIER_PWR_ON</text>
<text x="25.4" y="30.1">EXT_EN_H</text>
<text x="263.2" y="36.7">SLEEP_L</text>
<text x="199.4" y="65.1">GPIO1_A1</text>
<text x="253.5" y="95.6">I2C2_SDA</text>
<text x="253.5" y="93">I2C2_SCL</text>
<text x="269.6" y="93">[12]</text>
<text x="269.8" y="95.6">[12]</text>
<text x="257.4" y="100.9">RTC_INT</text>
<text x="273.6" y="100.9">10</text>
<text x="256.3" y="103.2">RTC_CLKO_WIFI</text>
<text x="70.1" y="154">EXT_EN_H</text>
<text x="159.6" y="155.6">RTC_INT</text>
<text x="238.3" y="150.5">RTC_CLKO_WIFI 1</text>
<text x="248.5" y="155.6">I2C2_SCL</text>
<text x="248.5" y="160.7">I2C2_SDA R0402</text>
</g>
<g font-size="2.3" fill="#004080">
<text x="67.9" y="25.5">IN</text>
<text x="73.6" y="25.5">BST</text>
<text x="67.9" y="30.6">EN</text>
<text x="67.9" y="33.1">VCC</text>
<text x="67.9" y="35.6">AAM</text>
<text x="74.2" y="30.6">SW</text>
<text x="75.1" y="35.6">FB</text>
<text x="67.9" y="38.2">GND</text>
<text x="64.8" y="81.4">IN</text>
<text x="75.2" y="81.4">OUT</text>
<text x="64.8" y="86.4">GND</text>
<text x="64.8" y="91.5">EN</text>
<text x="77" y="91.5">BP</text>
<text x="163.6" y="91.5">VOUT</text>
<text x="159.8" y="96.6">VIN</text>
<text x="164.9" y="101.7">GND</text>
<text x="193.3" y="147.4">OSCI</text>
<text x="206.3" y="147.4">VDD</text>
<text x="193.3" y="152.5">OSCO</text>
<text x="201.9" y="152.5">CLKOUT</text>
<text x="193.3" y="157.6">INT</text>
<text x="206.7" y="157.6">SCL</text>
<text x="193.3" y="162.6">VSS</text>
<text x="206.4" y="162.6">SDA</text>
</g>
<text font-size="2.2" x="203" y="199.2">Size</text>
<g font-size="2.1" fill="#00f">
<text x="26" y="124.9">P-CH</text>
<text x="25.5" y="156.5" transform="rotate(-90 25.5 156.5)">N-CH</text>
</g>
<g font-size="2.1">
<text x="232.7" y="165.8">SLAVE ADDRESS</text>
<text x="232.7" y="167.9">READ</text>
<text x="240.3" y="167.9">D1</text>
<text x="232.7" y="170">WRITE D0</text>
</g>
<g font-size="1.8">
<text x="31.8" y="1.9">5</text>
<text x="90.1" y="1.9">4</text>
<text x="148.5" y="1.9">3</text>
<text x="206.8" y="1.9">2</text>
<text x="265.2" y="1.9">1</text>
<text x=".7" y="29.8">D</text>
<text x="295.1" y="29.8">D</text>
<text x=".7" y="80.9">C</text>
<text x="295.1" y="80.9">C</text>
<text x=".7" y="132.1">B</text>
<text x="295.1" y="132.1">B</text>
<text x=".7" y="183.3">A</text>
<text x="295.1" y="183.3">A</text>
<text x="31.8" y="209.2">5</text>
<text x="90.1" y="209.2">4</text>
<text x="148.5" y="209.2">3</text>
<text x="206.8" y="209.2">2</text>
<text x="265.2" y="209.2">1</text>
</g>
</svg>
